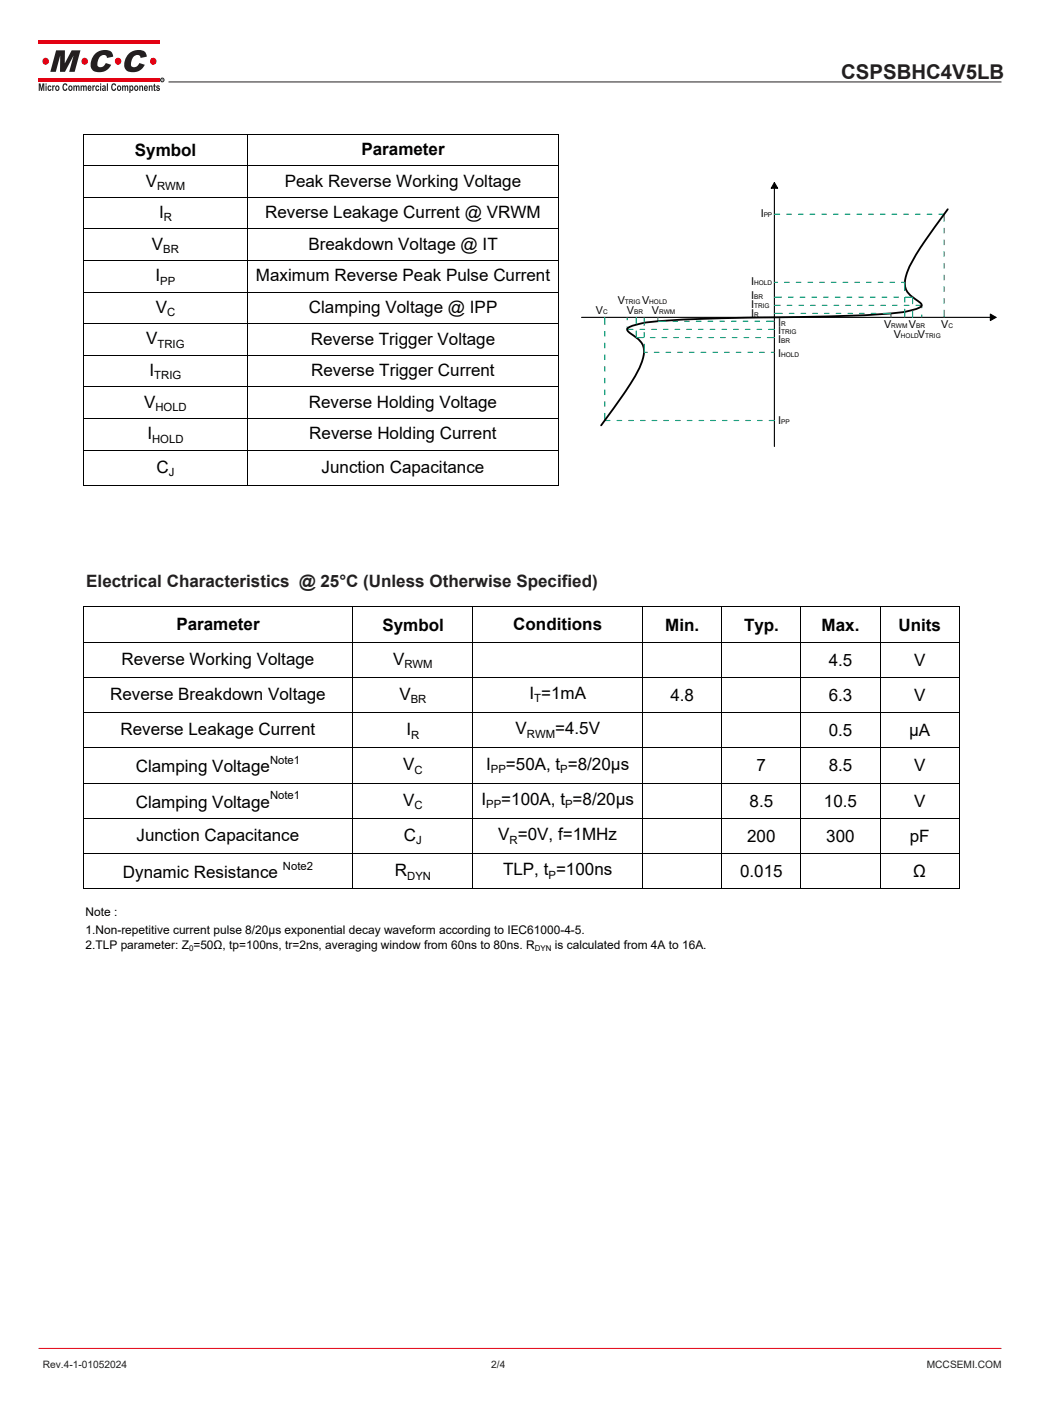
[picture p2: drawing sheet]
<svg xmlns="http://www.w3.org/2000/svg" width="216mm" height="291mm" viewBox="0 0 216 291" stroke-linecap="round" stroke-linejoin="round" font-family="sans-serif">
<g fill="#e30213">
<path d="M8 8.3h25.2v.8h-25.2z"/>
<path d="M8 16.2h25.2v.8h-25.2z"/>
</g>
<g fill="#231f20">
<path d="M8 17.3h.4l.2 1.1 .2-1.1h.4v1.6h-.2v-1.2l-.3 1.2h-.2l-.2-1.2v1.2h-.3zM9.5 17.3h.2v.3h-.2zM9.5 17.8h.2v1.1h-.2zM10 17.9l.4-.2 .3 .4h-.2l-.1-.1a.32 .32 0 0 0-.3 .3 .32 .32 0 0 0 .3 .3l.1-.2 .2 .1a.46 .46 0 0 1-.6 .3 .46 .46 0 0 1-.2-.7zM10.8 17.8h.3v.1l.1-.2 .2 .1-.1 .2-.2 .1v.8h-.3zM11.6 17.9a.51 .51 0 0 1 .8 .4 .51 .51 0 0 1-.8 .4l-.1-.4zM11.8 18.1v.5a.29 .29 0 0 0 .3-.3 .29 .29 0 0 0-.3-.2zM13.2 17.4l.5-.1 .3 .5h-.2l-.2-.2a.53 .53 0 0 0-.4 .5 .53 .53 0 0 0 .4 .5l.2-.3 .2 .1a.55 .55 0 0 1-.7 .5 .55 .55 0 0 1-.3-.8zM14.3 17.9a.51 .51 0 0 1 .8 .4 .51 .51 0 0 1-.8 .4l-.1-.4zM14.5 18.1v.5a.29 .29 0 0 0 .3-.3 .29 .29 0 0 0-.3-.2zM15.2 17.8h.3v.1l.2-.2a.27 .27 0 0 0 .3 .2 .27 .27 0 0 0 .2-.2l.3 .2v1h-.2l-.1-.9-.2 .1v.8h-.2l-.2-.9-.1 .1v.8h-.3zM16.7 17.8h.3v.1l.2-.2a.27 .27 0 0 0 .3 .2 .27 .27 0 0 0 .2-.2l.3 .2v1h-.2l-.1-.9-.2 .1v.8h-.2l-.2-.9-.1 .1v.8h-.3zM18.3 17.9a.44 .44 0 0 1 .6-.1 .44 .44 0 0 1 .1 .6h-.6l.1 .3 .5-.1a.42 .42 0 0 1-.5 .3 .42 .42 0 0 1-.3-.6zM18.5 18l-.1 .2h.4l-.1-.2zM19.2 17.8h.2v.1l.1-.2 .2 .1v.2l-.2 .1-.1 .8h-.2zM19.9 17.9l.5-.2 .2 .4h-.2l-.1-.1a.32 .32 0 0 0-.3 .3 .32 .32 0 0 0 .3 .3l.1-.2 .2 .1a.46 .46 0 0 1-.6 .3 .46 .46 0 0 1-.2-.7zM20.8 17.3h.2v.3h-.2zM20.8 17.8h.2v1.1h-.2zM21.3 17.8a.37 .37 0 0 1 .5-.1 .37 .37 0 0 1 .2 .5v.7l-.2-.1a.35 .35 0 0 1-.6-.2 .35 .35 0 0 1 .4-.4l.1-.2-.5 .1zM21.4 18.5a.2 .2 0 0 0 .4 0 .2 .2 0 0 0-.4 0zM22.2 17.3h.2v1.6h-.2zM23.4 17.4l.5-.1 .2 .5h-.2l-.2-.2a.53 .53 0 0 0-.4 .5 .53 .53 0 0 0 .4 .5l.2-.3 .2 .1a.55 .55 0 0 1-.7 .5 .55 .55 0 0 1-.3-.8zM24.4 17.9a.51 .51 0 0 1 .8 .4 .51 .51 0 0 1-.8 .4l-.1-.4zM24.6 18.1l.1 .5a.29 .29 0 0 0 .3-.3 .29 .29 0 0 0-.4-.2zM25.4 17.8h.2v.1l.2-.2a.27 .27 0 0 0 .3 .2 .27 .27 0 0 0 .3-.2l.2 .2v1h-.2l-.1-.9-.2 .1v.8h-.2l-.1-.9-.2 .1v.8h-.2zM26.9 17.8h.2v.1a.37 .37 0 0 1 .5-.1 .37 .37 0 0 1 .1 .5 .38 .38 0 0 1-.1 .5 .38 .38 0 0 1-.5-.1v.6h-.2zM27.2 18a.32 .32 0 0 0-.1 .4 .32 .32 0 0 0 .3 .2l.1-.4zM28 17.9a.51 .51 0 0 1 .7 .4 .51 .51 0 0 1-.7 .4l-.2-.4zM28.1 18.1l.1 .5a.29 .29 0 0 0 .3-.3 .29 .29 0 0 0-.4-.2zM28.9 17.8h.2v.1l.2-.1a.32 .32 0 0 1 .3 0 .32 .32 0 0 1 .1 .4v.7h-.2v-.8l-.1-.1-.2 .1v.8h-.3zM30 17.9a.44 .44 0 0 1 .6-.1 .44 .44 0 0 1 .1 .6h-.6l.1 .3 .5-.1a.42 .42 0 0 1-.5 .3 .42 .42 0 0 1-.3-.6zM30.2 18l-.1 .2h.4l-.1-.2zM30.9 17.8h.2v.1l.1-.1a.32 .32 0 0 1 .4 0 .32 .32 0 0 1 .1 .4v.7h-.2l-.1-.8-.1-.1-.2 .1v.8h-.2zM31.9 17.5l.3-.1v.4h.1v.2h-.1l.1 .9-.3-.1-.1-.8h-.1zM32.5 17.8l.5-.1 .2 .3-.4-.1-.1 .2a.43 .43 0 0 1 .5 .3 .43 .43 0 0 1-.4 .5l-.3-.1-.1-.2h.6l-.5-.4z"/>
<path d="M11.7 10.5h1.8v2.7l1.4-2.7h1.8l-1.2 4.4h-1.1l.9-3.4-1.8 3.4h-1v-3.4l-.9 3.4h-1.1zM19.7 11.2a2.69 2.69 0 0 1 3.5-.3l.3 .9-1.3 .2a.7 .7 0 0 0-.4-.6 .7 .7 0 0 0-.8 .2 1.98 1.98 0 0 0-.6 2.2 1.12 1.12 0 0 0 1.6-.7l1.1 .4a2.62 2.62 0 0 1-4 1 2.74 2.74 0 0 1 .6-3.3zM26.7 11.2a2.69 2.69 0 0 1 3.5-.3l.3 .9-1.3 .2a.7 .7 0 0 0-.5-.6 .7 .7 0 0 0-.7 .2 1.98 1.98 0 0 0-.6 2.2 1.12 1.12 0 0 0 1.6-.7l1.1 .4a2.62 2.62 0 0 1-4 1 2.74 2.74 0 0 1 .6-3.3z"/>
</g>
<g fill="#e30213">
<circle cx="31.8" cy="12.7" r=".7"/>
<circle cx="24.5" cy="12.7" r=".7"/>
<circle cx="17.6" cy="12.7" r=".7"/>
<circle cx="9.5" cy="12.7" r=".7"/>
</g>
<circle cx="33.7" cy="16.6" r=".38" fill="none" stroke="#231f20" stroke-width=".21"/>
<path d="M33.6 16.4h.2v.2l.1 .2-.2-.2-.1 .2zM33.6 16.4v.2l.2-.1z" fill="#231f20"/>
<path d="M35 17h173" fill="none" stroke="#231f20" stroke-width=".21"/>
<path d="M8 280.1h200" fill="none" stroke="#e30213" stroke-width=".21"/>
<g fill="none" stroke="#000" stroke-width=".21">
<path d="M17.3 27.9v73M17.3 27.9h98.7v73h-98.7M17.3 34.4h98.7M51.4 27.9v73M17.3 41h98.7M17.3 47.6h98.7M17.3 54.1h98.7M17.3 60.7h98.7M17.3 67.2h98.7M17.3 73.8h98.7M17.3 80.4h98.7M17.3 86.9h98.7"/>
<path d="M17.3 93.5h98.7M17.3 126v58.6M17.3 126l181.9 .1v58.5h-181.9M17.3 133.4h181.9M73.3 126.1v58.5M98.2 126.1v58.5M133.4 126.1v58.5M149.9 126.1v58.5M166.3 126.1v58.5M182.8 126.1v58.5M17.3 140.7h181.9M17.3 148h181.9"/>
<path d="M17.3 155.3h181.9M17.3 162.7h181.9M17.3 170h181.9M17.3 177.3h181.9"/>
</g>
<path d="M160.8 37.9l.7 1.2h-1.3zM160.8 39.1v53.6M120.8 65.9h84.9M205.7 65.2l1.2 .7-1.2 .7z" fill="none" stroke="#000" stroke-width=".23"/>
<path d="M160.2 37.9h1.3v1.2h-1.3zM205.7 65.3h1.2v1.3h-1.2z" fill="#000"/>
<g fill="none" stroke="#009570" stroke-width=".23">
<path d="M160.8 44.5h1.1M160.8 58.6h.7M163 58.6h.9M163.4 44.5h1M165.4 58.6h.9M165.8 44.5h1M167.8 58.6h1M168.2 44.5h1M170.2 58.6h1M170.7 44.5h1M172.7 58.6h.9M173.1 44.5h1"/>
<path d="M175.1 58.6h1M175.5 44.5h1M177.5 58.6h1M178 44.5h1M180 58.6h.9M180.4 44.5h1M182.4 58.6h1M182.8 44.5h1M184.8 58.6h1M185.3 44.5h.9M187.3 58.6h.6v1.7M187.7 44.5h1"/>
<path d="M190.1 44.5h1M192.6 44.5h.9M195 44.5h1.1v1.5M196.1 47.4v1M196.1 49.9v.9M196.1 52.3v1M196.1 54.7v1M196.1 57.2v.9M196.1 59.6v.9M125.6 65.9v1.5M125.6 68.8v1M125.6 71.3v1"/>
<path d="M125.6 73.7v1M125.6 76.1v1M125.6 78.6v.9M130.2 65.9v.5M130.2 67.9v.5h1.3M132.2 68.7v1.4h1.4M132.2 65.9v1.4M132.9 68.4h1M133.8 71.5v1.7h.6M133.8 65.9v1.7M133.8 69.1v.9M135.1 70.1h.9"/>
<path d="M135.4 68.4h.9M135.9 73.2h1M136.6 65.9v.8h1.7M137.5 70.1h1M137.8 68.4h1M138.3 73.2h1M139.8 66.7h.9M139.9 70.1h1M140.2 68.4h1M140.7 73.2h1M142.2 66.7h1M142.4 70.1h.9"/>
<path d="M142.6 68.4h1M143.2 73.2h1M144.6 66.7h1M144.8 70.1h1M145.1 68.4h.9M145.6 73.2h1M147.1 66.7h.9M147.2 70.1h1M147.5 68.4h1M148.1 73.2h.9M149.5 66.7h1M149.7 70.1h.9"/>
<path d="M149.9 68.4h1M150.5 73.2h1M151.9 66.7h1M152.1 70.1h1M152.4 68.4h.9M152.9 73.2h1M154.4 66.7h.9M154.5 70.1h1M154.8 68.4h1M155.3 73.2h1M156.8 66.7h.9M157 70.1h.9"/>
<path d="M157.2 68.4h1M157.8 73.2h.9M159.2 66.7h1.6M159.4 70.1h1.4M159.6 68.4h1.2M160.2 73.2h.6M160.8 61.7h1.5M160.8 65.1h1.7M160.9 63.4h1.1M163.5 63.4h1M163.8 61.7h.9M163.9 65.1h1"/>
<path d="M165.9 63.4h1M166.2 61.7h1M166.4 65.1h.9M168.3 63.4h1M168.6 61.7h1M168.8 65.1h1M170.8 63.4h1M171.1 61.7h.9M171.2 65.1h1M173.2 63.4h1M173.5 61.7h1M173.7 65.1h.9"/>
<path d="M175.7 63.4h.9M175.9 61.7h1M176.1 65.1h1M178.1 63.4h1M178.4 61.7h.9M178.5 65.1h1M180.5 63.4h1M180.8 61.7h.9M180.9 65.1h1M182.9 63.4h1M183.2 61.7h1M183.4 65.1h1.6"/>
<path d="M185 65.1v.8M185.4 63.4h.9M185.6 61.7h1M187.8 63.4h1M187.9 61.8v1M187.9 64.2v1.7M188.1 61.7h1.4v1.4M189.5 64.5v1.4M190.2 63.4h1.2M191.4 63.4v.5M191.4 65.4v.5M196.1 62v1"/>
<path d="M196.1 64.4v1.5M125.6 85.9v1.4h1.1M125.6 81v1M125.6 83.4v1M128.2 87.3h.9M130.6 87.3h1M133 87.3h1M135.4 87.3h1M137.9 87.3h.9M140.3 87.3h1M142.7 87.3h1M145.2 87.3h.9"/>
<path d="M147.6 87.3h1M150 87.3h1M152.5 87.3h.9M154.9 87.3h1M157.3 87.3h1M159.8 87.3h1"/>
</g>
<path d="M196.8 43.5a87 87 0 0 0-8 12.1 5.4 5.4 0 0 0-.5 4.8l.8 .9 1.7 1.4a.68 .68 0 0 1 .3 1.1l-1 .4a26.3 26.3 0 0 1-7.1 1.1l-7.5 .3-14.7 .3a239 239 0 0 0-27.4 1.2l-.4 .1a5 5 0 0 0-2.7 1.1v.2l.4 .6a7.6 7.6 0 0 1 2.9 2.9 6.9 6.9 0 0 1-1 4.9 105.4 105.4 0 0 1-7.7 11.5" fill="none" stroke="#000" stroke-width=".38"/>
<text font-size="4.2" fill="#231f20" x="174.7" y="16.5">CSPSBHC4V5LB</text>
<g font-size="3.5">
<text x="28" y="32.4">Symbol</text>
<text x="75.1" y="32.3">Parameter</text>
<text x="30.3" y="38.7">V</text>
<text x="59.1" y="38.8">Peak Reverse Working Voltage</text>
<text x="33" y="45.3">I</text>
<text x="55.1" y="45.3">Reverse Leakage Current @ VRWM</text>
<text x="31.6" y="51.9">V</text>
<text x="64" y="51.9">Breakdown Voltage @ IT</text>
<text x="32.3" y="58.4">I</text>
<text x="53.2" y="58.5">Maximum Reverse Peak Pulse Current</text>
<text x="32.3" y="65">V</text>
<text x="64.1" y="65">Clamping Voltage @ IPP</text>
<text x="30.4" y="71.6">V</text>
<text x="64.6" y="71.6">Reverse Trigger Voltage</text>
<text x="31.1" y="78.1">I</text>
<text x="64.6" y="78.2">Reverse Trigger Current</text>
<text x="29.9" y="84.7">V</text>
<text x="64.1" y="84.7">Reverse Holding Voltage</text>
<text x="30.6" y="91.2">I</text>
<text x="64.2" y="91.3">Reverse Holding Current</text>
<text x="32.5" y="98.2">C</text>
<text x="66.8" y="98.2">Junction Capacitance</text>
<text x="36.6" y="130.8">Parameter</text>
<text x="79.4" y="131">Symbol</text>
<text x="106.6" y="130.8">Conditions</text>
<text x="138.1" y="131">Min.</text>
<text x="154.5" y="131">Typ.</text>
<text x="170.6" y="131">Max.</text>
<text x="186.6" y="131">Units</text>
<text x="25.2" y="138.1">Reverse Working Voltage</text>
<text x="81.7" y="138.1">V</text>
<text x="172.1" y="138.3">4.5</text>
<text x="189.8" y="138.3">V</text>
<text x="22.9" y="145.4">Reverse Breakdown Voltage</text>
<text x="83" y="145.4">V</text>
<text x="110" y="145.2">I =1mA</text>
<text x="139.2" y="145.6">4.8</text>
<text x="172.1" y="145.6">6.3</text>
<text x="189.8" y="145.6">V</text>
<text x="25" y="152.7">Reverse Leakage Current</text>
<text x="84.4" y="152.7">I</text>
<text x="107.1" y="152.5">V</text>
<text x="115.3" y="152.5">=4.5V</text>
<text x="172.1" y="152.9">0.5</text>
<text x="188.8" y="152.9">μA</text>
<text x="28.2" y="160.4">Clamping Voltage</text>
<text x="83.7" y="160">V</text>
<text x="101" y="159.9">I</text>
<text x="105.1" y="159.9">=50A, t =8/20μs</text>
<text x="157.1" y="160.2">7</text>
<text x="172.1" y="160.2">8.5</text>
<text x="189.8" y="160.2">V</text>
<text x="28.2" y="167.7">Clamping Voltage</text>
<text x="83.7" y="167.4">V</text>
<text x="100" y="167.2">I</text>
<text x="104.1" y="167.2">=100A, t =8/20μs</text>
<text x="155.7" y="167.6">8.5</text>
<text x="171.1" y="167.6">10.5</text>
<text x="189.8" y="167.6">V</text>
<text x="28.4" y="174.7">Junction Capacitance</text>
<text x="83.9" y="174.7">C</text>
<text x="103.5" y="174.5">V =0V, f=1MHz</text>
<text x="155.2" y="174.9">200</text>
<text x="171.6" y="174.9">300</text>
<text x="188.9" y="174.9">pF</text>
<text x="25.5" y="182.4">Dynamic Resistance</text>
<text x="82" y="182">R</text>
<text x="104.5" y="181.8">TLP, t =100ns</text>
<text x="153.7" y="182.2">0.015</text>
<text x="189.7" y="182.2">Ω</text>
</g>
<text font-size="3.5" fill="#231f20" x="17.9" y="122">Electrical Characteristics @ 25°C (Unless Otherwise Specified)</text>
<g font-size="2.5">
<text x="17.8" y="190.3">Note :</text>
<text x="17.8" y="193.9">1.Non-repetitive current pulse 8/20µs exponential decay waveform according to IEC61000-4-5.</text>
<text x="17.8" y="197.1">2.TLP parameter: Z =50Ω, tp=100ns, tr=2ns, averaging window from 60ns to 80ns. R</text>
<text x="115.2" y="197.1">is calculated from 4A to 16A.</text>
</g>
<g font-size="2.3">
<text x="32.6" y="39.4">RWM</text>
<text x="34" y="46">R</text>
<text x="158" y="45.1">I</text>
<text x="33.9" y="52.6">BR</text>
<text x="33.3" y="59.1">PP</text>
<text x="156" y="59.2">I</text>
<text x="34.7" y="65.7">C</text>
<text x="123.8" y="65.2">V</text>
<text x="128.3" y="63.1">V</text>
<text x="130.2" y="65.2">V</text>
<text x="133.3" y="63.1">V</text>
<text x="135.4" y="65.2">V</text>
<text x="156" y="62.2">I</text>
<text x="156" y="65.8">I</text>
<text x="156" y="64">I</text>
<text x="161.6" y="71.2">I</text>
<text x="161.6" y="69.4">I</text>
<text x="161.6" y="67.7">I</text>
<text x="183.6" y="68.2">V</text>
<text x="185.6" y="70.3">V</text>
<text x="188.8" y="68.2">V</text>
<text x="190.7" y="70.3">V</text>
<text x="195.4" y="68.2">V</text>
<text x="32.7" y="72.3">TRIG</text>
<text x="161.6" y="74.2">I</text>
<text x="32" y="78.8">TRIG</text>
<text x="32.3" y="85.4">HOLD</text>
<text x="161.6" y="88">I</text>
<text x="31.6" y="91.9">HOLD</text>
<text x="35" y="98.9">J</text>
<text x="84" y="138.8">RWM</text>
<text x="85.3" y="146.1">BR</text>
<text x="110.9" y="145.9">T</text>
<text x="85.4" y="153.4">R</text>
<text x="109.4" y="153.2">RWM</text>
<text x="56.1" y="158.7">Note1</text>
<text x="86.1" y="160.7">C</text>
<text x="102" y="160.6">PP</text>
<text x="116.4" y="160.6">P</text>
<text x="56.1" y="166">Note1</text>
<text x="101" y="167.9">PP</text>
<text x="117.4" y="167.9">P</text>
<text x="86.1" y="168.1">C</text>
<text x="86.5" y="175.4">J</text>
<text x="105.8" y="175.2">R</text>
<text x="58.8" y="180.6">Note2</text>
<text x="84.6" y="182.7">DYN</text>
<text x="113.9" y="182.5">P</text>
</g>
<g font-size="2.1" fill="#231f20">
<text x="8.9" y="284.1">Rev.4-1-01052024</text>
<text x="102" y="284.1">2/4</text>
<text x="192.5" y="284.1">MCCSEMI.COM</text>
</g>
<g font-size="1.7">
<text x="39.3" y="197.6">0</text>
<text x="111.1" y="197.6">DYN</text>
</g>
<g font-size="1.3">
<text x="158.6" y="45.1">PP</text>
<text x="156.6" y="59.2">HOLD</text>
<text x="125.3" y="65.2">C</text>
<text x="129.8" y="63.1">TRIG</text>
<text x="131.7" y="65.2">BR</text>
<text x="134.8" y="63.1">HOLD</text>
<text x="136.9" y="65.2">RWM</text>
<text x="156.6" y="62.2">BR</text>
<text x="156.6" y="65.8">R</text>
<text x="156.6" y="64">TRIG</text>
<text x="162.2" y="71.2">BR</text>
<text x="162.2" y="67.7">R</text>
<text x="162.2" y="69.4">TRIG</text>
<text x="185.1" y="68.2">RWM</text>
<text x="187.1" y="70.3">HOLD</text>
<text x="190.3" y="68.2">BR</text>
<text x="192.2" y="70.3">TRIG</text>
<text x="197" y="68.2">C</text>
<text x="162.2" y="74.2">HOLD</text>
<text x="162.3" y="88">PP</text>
</g>
</svg>
